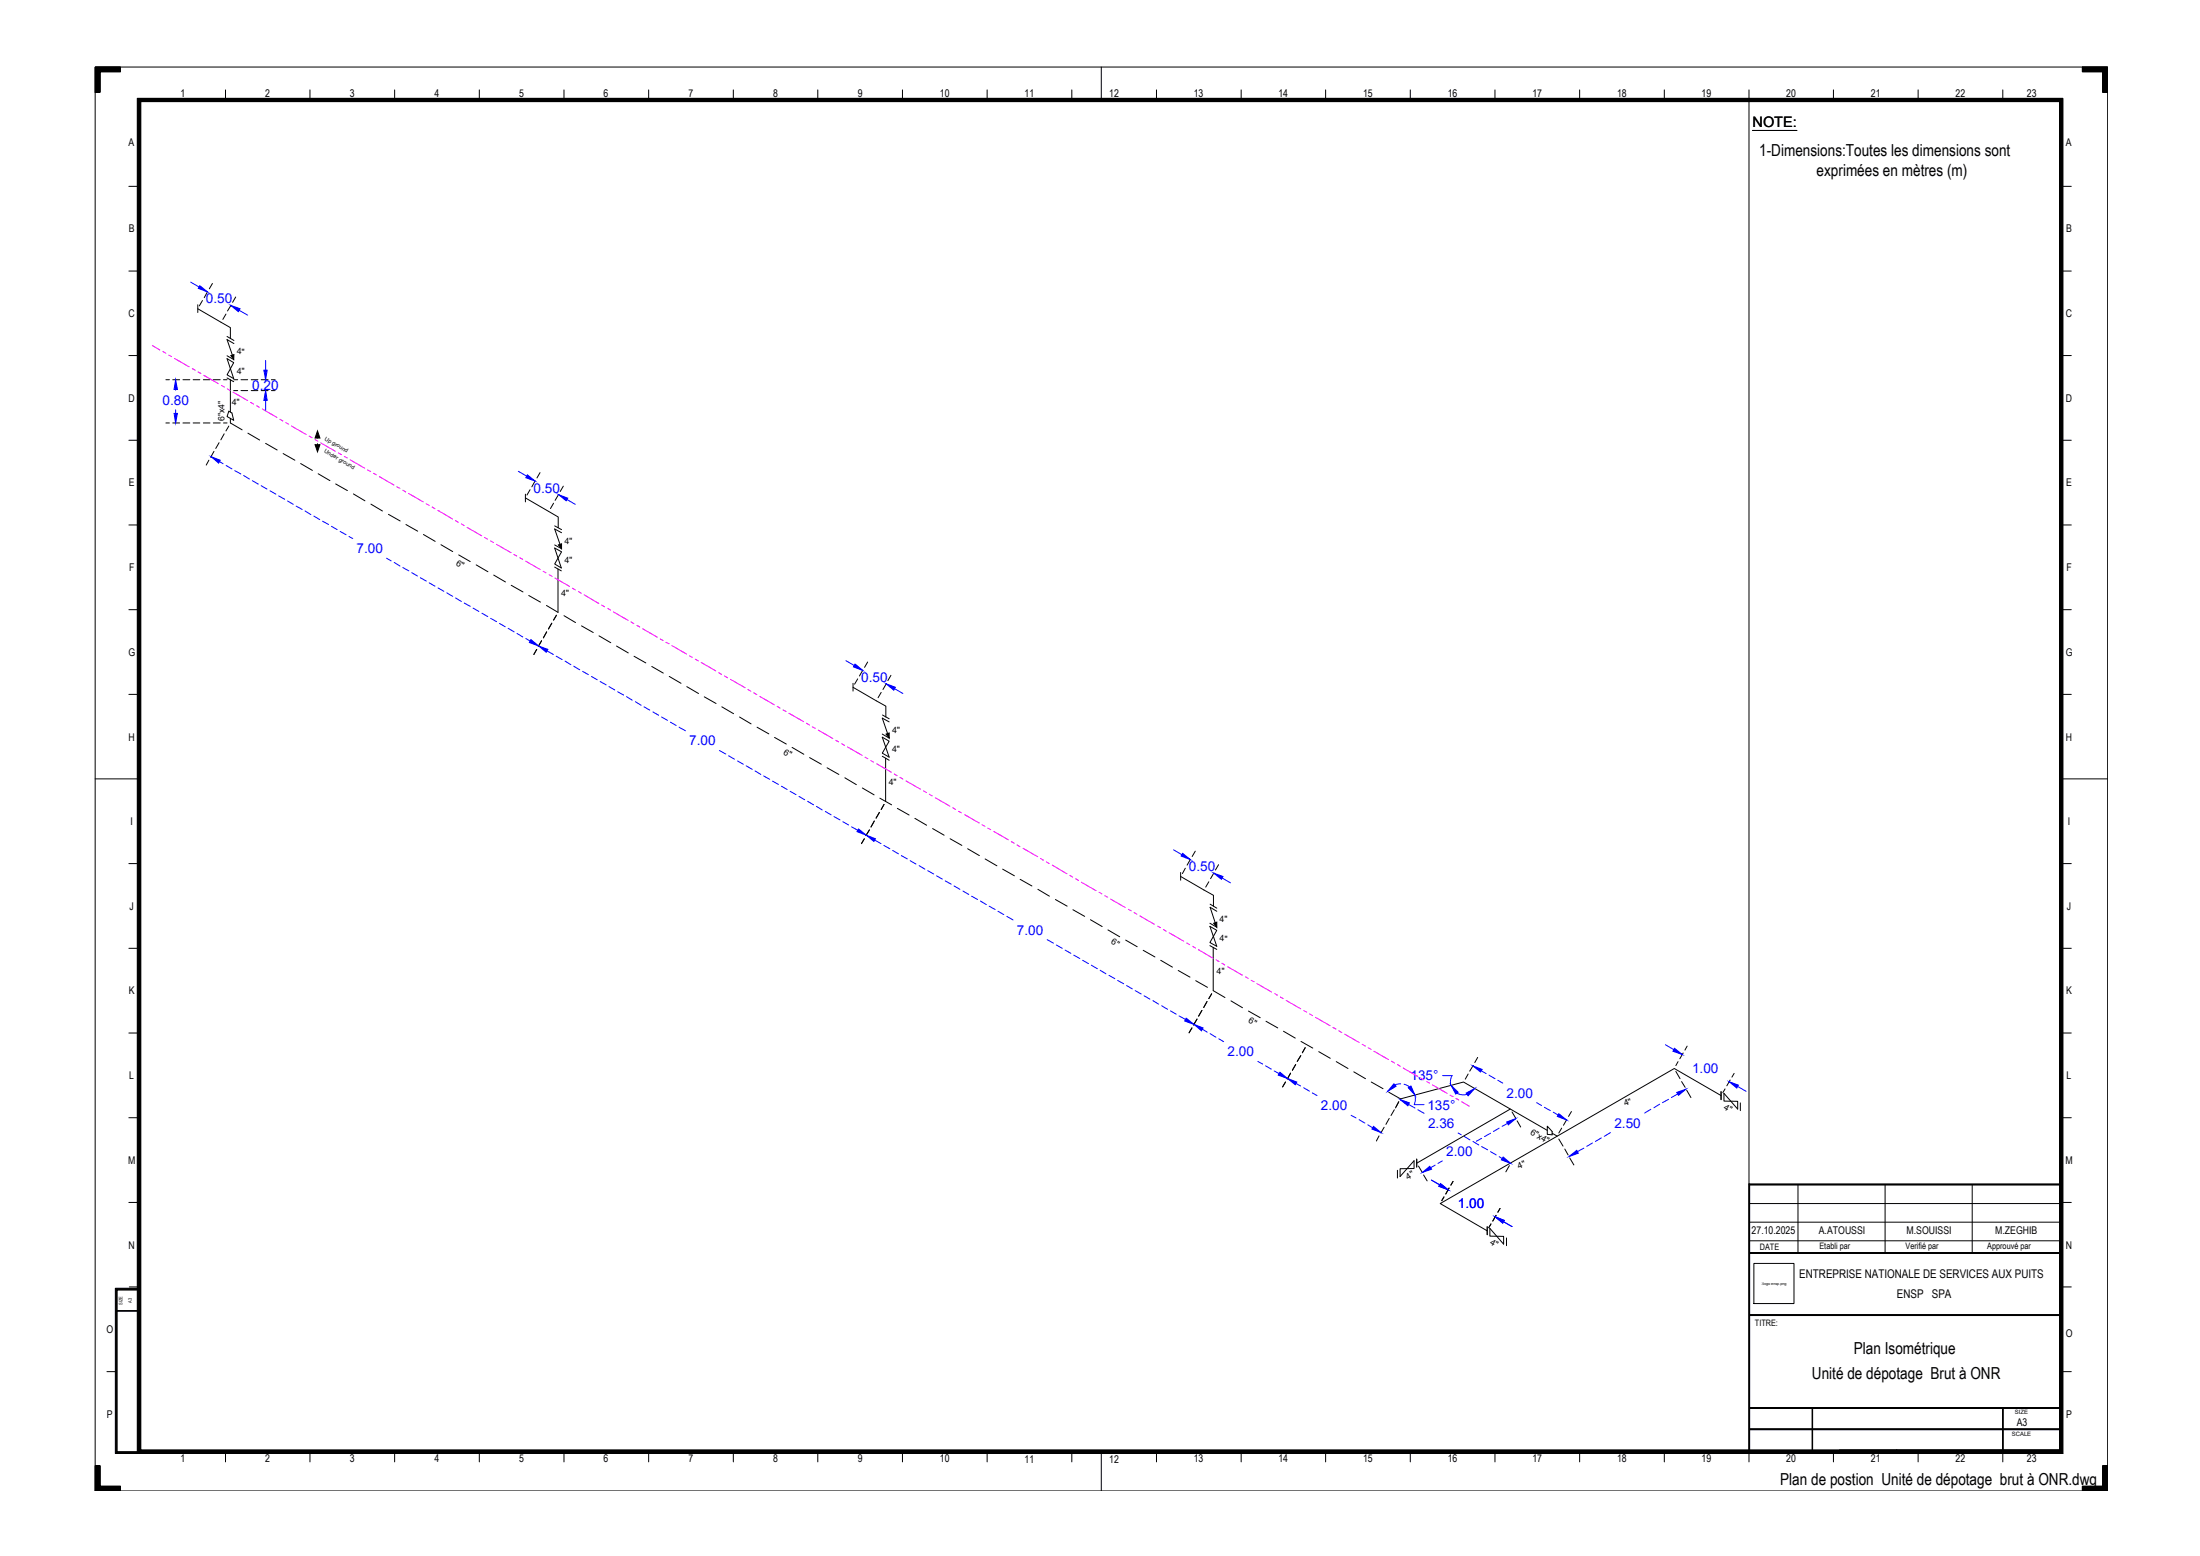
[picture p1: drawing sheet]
<svg xmlns="http://www.w3.org/2000/svg" width="420mm" height="297mm" viewBox="0 0 420 297" stroke-linecap="round" stroke-linejoin="round" font-family="sans-serif">
<!-- layer: 0 -->
<g fill="none" stroke="#000" stroke-width=".19">
<path d="M334 18.8v207.2M37.8 58.9l6.2 3.6v2.1M37.8 58.2v1.5M38.7 57.4l-.6 1M39.6 55.7l-.6 1.1M40.6 54.1l-.6 1M43.2 60l-.6 1M44.1 58.3l-.7 1.1M45 56.7l-.6 1M31.7 72.5h.7M33 72.5h1.3M34.9 72.5h1.4"/>
<path d="M36.9 72.5h1.3M38.8 72.5h1.3M40.7 72.5h1.4M42.7 72.5h.7M43.4 68.5l1.2 3.8-1.2-.7 1.2-2.4zM43.4 67.9l1.2 .7M43.4 72.2l1.2 .7M43.4 64.2l1.3 .8M43.7 78.5l.6 .3 .3 1.4-1.2-.7zM44 79.9v.8l2.2 1.4M44 72.5v6.2M44.6 72.5h.8"/>
<path d="M44.6 74.6h.8M44.7 65.6l-1.3-.8 1 3M46 72.5h1.3M46 74.6h1.3M48 72.5h1.2M48 74.6h1.2M49.9 72.5h1.3M49.9 74.6h1.3M51.8 72.5h.7M51.8 74.6h.7M31.7 80.7h.7M33 80.7h1.3"/>
<path d="M34.9 80.7h1.4M36.9 80.7h1.3M38.8 80.7h1.3M39.9 87.9l-.5 .9M40.7 80.7h1.4M40.9 86.2l-.7 1.1M41.8 84.5l-.6 1.1M42.7 80.7h.7M42.8 82.8l-.6 1.2M43.7 81.3l-.5 1M47.3 82.7l2.3 1.3M50.7 84.6l2.2 1.3"/>
<path d="M54.1 86.6l2.2 1.3M57.4 88.5l2.3 1.3M60.6 83.6h.1M60.6 84.9h.1M60.8 90.4l2.2 1.4M64.1 92.4l2.3 1.3M67.5 94.3l2.2 1.3M70.8 96.2l2.2 1.4M74.2 98.2l2.2 1.3M100.3 95.1l6.3 3.6v2M100.3 94.3v1.5M101.2 93.5l-.6 1"/>
<path d="M102.2 91.8l-.6 1.1M103.1 90.2l-.6 1M105.7 96.1l-.6 1M106.7 94.4l-.7 1.1M107.6 92.8l-.6 1M77.5 100.1l2.3 1.3M80.9 102l2.2 1.3M84.2 104l2.3 1.3M87.6 105.9l2.2 1.3M90.9 107.8l2.3 1.3M94.3 109.8l2.2 1.3M97.6 111.7l2.3 1.3"/>
<path d="M101 113.7l2.2 1.2M105.4 119l-.7 1.1M105.9 104.6l1.3 .7-1.3 2.4 1.3 .7zM105.9 104l1.3 .7M105.9 108.3l1.3 .7M105.9 100.4l1.3 .7M106.3 117.4l-.6 1M106.6 108.6v8.3l-2.2-1.3M107.2 101.7l-1.3-.7 1 2.9M107.7 117.5l2.2 1.3M111.1 119.5l2.2 1.2M102.5 124l-.5 .9"/>
<path d="M103.4 122.3l-.6 1.1M104.4 120.6l-.6 1.2M114.4 121.4l2.2 1.3M117.7 123.3l2.3 1.3M121.1 125.3l2.2 1.2M124.5 127.2l2.2 1.3M127.8 129.1l2.3 1.3M131.2 131.1l2.2 1.3M134.5 133l2.3 1.3M137.9 134.9l2.2 1.3M141.2 136.9l2.2 1.3M144.6 138.8l2.2 1.3"/>
<path d="M162.9 131.2l6.3 3.6v2.1M162.9 130.4v1.5M163.8 129.6l-.6 1M164.8 127.9l-.7 1.1M165.7 126.4l-.6 1M168.3 132.2l-.6 1M168.5 136.5l1.3 .7M169.3 130.5l-.7 1.1M169.8 137.8l-1.3-.7 1 3M170.2 128.9l-.6 1M147.9 140.8l2.3 1.2M151.3 142.7l2.2 1.3"/>
<path d="M154.6 144.6l2.3 1.3M158 146.6l2.2 1.2M161.3 148.5l2.2 1.3M164.7 150.4l2.2 1.3M166 158.4l-.6 1.1M167 156.7l-.7 1.2M168 155.1l-.7 1.1M168 152.4l2.3 1.2M168.5 140.7l1.3 3.8-1.3-.7 1.3-2.3zM168.5 140.1l1.3 .8M168.5 144.4l1.3 .7M168.8 153.6l-.5 .9"/>
<path d="M169.1 144.8v8.2M171.4 154.3l2.2 1.3M174.7 156.2l2.3 1.3M178.1 158.2l2.2 1.2M165.1 160.1l-.6 1M181.5 160.1l2.2 1.3M184.8 162l2.2 1.3M188.1 164l2.3 1.3M191.5 165.9l2.2 1.3M194.8 167.9l2.3 1.2M198.2 169.8l2.2 1.3M201.6 171.7l2.2 1.3"/>
<path d="M204.9 173.7l2.3 1.2M208.3 175.6l2.2 1.3M211.6 177.5l2.2 1.3M215 179.5l2.2 1.2M225.5 167.3l6.2 3.6v2.1M225.5 166.6v1.4M226.4 165.7l-.6 1.1M227.3 164.1l-.6 1.1M228.3 162.5l-.6 1M230.9 168.3l-.6 1M231.1 176.8l1.3 3.9-1.3-.8 1.3-2.3zM231.1 176.2l1.3 .8"/>
<path d="M231.1 172.6l1.3 .8M231.8 166.6l-.6 1.1M232.4 174l-1.3-.8 1 3M232.7 165.1l-.6 1M218.3 181.4l2.3 1.3M221.7 183.3l2.2 1.3M225 185.3l2.3 1.2M227.6 196.2l-.5 1M228.4 187.2l2.2 1.3M228.6 194.5l-.7 1.2M229.5 192.9l-.6 1.1M230.5 191.2l-.6 1.1"/>
<path d="M231.1 180.5l1.3 .7M231.4 189.7l-.5 .9M231.7 180.9v8.2l2.2 1.3M235.1 191.1l2.2 1.3M238.4 193l2.3 1.3M241.8 195l2.2 1.2M245.1 196.9l2.3 1.3M248.5 198.8l2.2 1.3M249.3 200l-.6 1M322.2 199.7l-.4 .8M245.5 206.6l-.5 .9M245.8 206l.7-1.1-.7 1.1"/>
<path d="M247.5 203.2l-.7 1.1M248.4 201.5l-.7 1.1M251.9 200.8l2.2 1.2M255.2 202.7l2.2 1.3M258.5 204.6l2.3 1.3M261.9 206.6l2.2 1.2M263.4 216.8l-.5 1M264.3 215.2l-.6 1.1M265.2 208.5l2.3 1.3 12-3.2 16 9.2M265.3 213.5l-.6 1.1M266.3 211.9l-.6 1.1M266.6 211.3l.5-1-.6 1.2"/>
<path d="M280.4 205l-.6 1M281.4 203.4l-.7 1.1M282.2 201.9l-.5 .9M288.4 211.7l-17.8 10.4M288.8 212.3l.6 1.1M289.7 214l.7 1.2M295.5 215l.9 1v.6l-.9-.1zM297.4 216.9l-22.3 12.9 8.9 5.2M297.7 217.4l.8 1.4M298.3 215.4l-.6 .9M298.8 219.3l.7 1.2M299.2 213.7l-.6 1.1"/>
<path d="M300.1 212.2l-.5 .9M320.1 204.5l.8 1.4M320.5 202.7l-.4 .7M321.2 206.5l.6 1.1M321.5 201l-.7 1.1M322.1 208.1l.8 1.4M328.7 209.1l-8.9-5.1-22.4 12.9-1-.6M328.7 208.4v1.5M329.2 208.7v1.5h2.7v1.5zM329.5 207.9l-.5 .7M330.4 206.2l-.6 1.1M331.2 204.9l-.4 .7"/>
<path d="M332.4 210.5v1.5M266.9 223.4v1.5M267.4 223.1v1.5l2.7-3v1.5zM270.6 221.2v1.6M270.9 222.6l.7 1.1M271.9 224.3l.7 1.1M275.8 228.5l-.4 .7M276.7 226.8l-.6 1.1M277.5 225.5l-.4 .7M284 234.2v1.5M284.5 234.5v1.5h2.7v1.5zM284.7 233.7l-.4 .7"/>
<path d="M285.7 232l-.6 1.1M286.5 230.7l-.4 .7M287.7 236.3v1.5M288.3 222.5l-.7 1.2M299.8 221l.8 1.4M335 241.2h7.6v7.6h-7.6z"/>
</g>
<g fill="none" stroke="#00f" stroke-width=".19">
<path d="M36.4 53.9l1.6 .9M45.7 59.2l1.6 1M33.5 74.4v.1M33.5 78.2v.7M50.7 68.8v1.9M50.7 76.4v1.9M41.9 88.1l.7 .4M43.2 88.9l1.1 .6M44.8 89.8l1.2 .7M46.5 90.8l1.1 .7M48.2 91.8l1.1 .6M49.9 92.7l1.1 .7"/>
<path d="M51.6 93.7l1.1 .6M53.2 94.7l1.2 .6M54.9 95.6l1.1 .7M56.6 96.6l1.1 .7M58.3 97.6l1.1 .6M60 98.5l1.1 .7M61.6 99.5l1.2 .6M99 90l1.6 .9M108.3 95.3l1.6 1M63.3 100.5l1.1 .6M65 101.4l1.1 .7M66.6 102.4l.8 .4"/>
<path d="M73.8 106.6l.9 .5M75.3 107.4l1.1 .6M76.9 108.3l1.2 .7M78.6 109.3l1.1 .7M80.3 110.3l1.1 .6M82 111.3l1.1 .6M83.7 112.2l1.1 .7M85.3 113.2l1.2 .6M87 114.1l1.1 .7M88.7 115.1l1.1 .7M90.4 116.1l1.1 .6M92 117.1l1.1 .6"/>
<path d="M93.7 118l1.1 .7M95.4 119l1.1 .6M97 119.9l1.2 .7M98.7 120.9l1.1 .7M100.4 121.9l.9 .5M104.5 124.3l1.2 .6M106.2 125.3l1.2 .6M107.9 126.2l1.1 .7M109.6 127.2l1.1 .7M111.3 128.2l1.1 .6M113 129.1l1.1 .7M114.6 130.1l1.2 .6"/>
<path d="M116.3 131.1l1.1 .6M118 132.1l1.1 .6M119.6 133l1.1 .7M121.3 134l1.1 .6M123 134.9l1.1 .7M124.7 135.9l1.1 .6M126.3 136.9l1.2 .6M128 137.9l1.1 .6M129.7 138.8l1.2 .7M161.6 126.1l1.6 1M170.8 131.5l1.6 .9M137.4 143.3l1.2 .6"/>
<path d="M139.2 144.3l1.1 .6M140.9 145.3l1.1 .6M142.5 146.2l1.2 .7M144.2 147.2l1.1 .6M145.9 148.1l1.1 .7M147.5 149.1l1.1 .6M149.2 150.1l1.1 .6M150.9 151.1l1.1 .6M152.6 152l1.1 .7M154.2 153l1.2 .6M155.9 153.9l1.1 .7M157.6 154.9l1.1 .6"/>
<path d="M159.3 155.9l1.1 .6M161 156.9l1.1 .6M162.6 157.8l1.2 .7M167.1 160.4l1.1 .7M168.8 161.4l1.1 .6M170.5 162.4l1.1 .6M172.1 163.3l1.2 .7M173.8 164.3l1.1 .6M175.5 165.2l1.1 .7M177.2 166.2l1.1 .6M178.9 167.2l1.1 .6M180.5 168.2l1.2 .6"/>
<path d="M182.2 169.1l1.1 .7M183.9 170.1l1.1 .6M185.6 171.1l1.1 .6M187.3 172l1.1 .7M188.9 173l1.1 .6M190.6 174l1.1 .6M192.3 174.9l1.2 .7M200 179.4l1.2 .7M224.1 162.2l1.6 1M233.4 167.6l1.6 .9M201.7 180.4l1.2 .6M203.4 181.4l1.1 .6"/>
<path d="M205.1 182.3l1.1 .7M206.8 183.3l1.1 .7M208.4 184.2l1.2 .7M210.1 185.2l1.1 .7M211.8 186.2l1.1 .6M213.5 187.2l1.1 .6M215.2 188.1l1.1 .7M216.8 189.1l1.1 .7M218.5 190.1l1.1 .6M220.2 191l1.1 .7M221.8 192l1.2 .7M223.5 193l1.1 .6"/>
<path d="M225.2 193.9l1.2 .7M229.6 196.5l1 .5M231.1 197.3l1.1 .7M232.8 198.3l.9 .6M318.1 199.4l1.6 1M240.2 202.6l.9 .5M241.7 203.5l1.1 .6M243.3 204.4l1 .5M247.5 206.8l.9 .5M249 207.7l1.1 .6M250.6 208.6l.9 .5M258 212.9l1 .5"/>
<path d="M259.6 213.8l1.1 .6M261.2 214.7l.9 .6M267.5 206.9l-1.1 .2M268.1 207l1.1 .5M269 210.8l1.2 .7M270.2 209l.1 1.1-.2 .8h1.9M270.8 211.9l1.2 .6M275.5 205.3h1.8M277.3 205.3l-.3 1.1 .1 .8M278.2 208.7l1.2 .3 .8-.1M278.5 216.3l.6 .3M279.6 216.9l1.1 .7"/>
<path d="M281.3 217.9l1.1 .7M282.9 204.4l.9 .5M283 218.9l1.1 .6M283 217.3l-1 .6M284.4 205.2l1.1 .7M284.7 219.9l1.1 .6M284.7 216.3l-1.2 .7M286.1 206.2l.9 .6M286.3 215.4l-1.1 .6M287.9 214.5l-1 .5M293.5 210.5l.9 .5M295 211.4l1.1 .6"/>
<path d="M296.6 212.3l1 .6M302.5 219.2l-1.2 .7M304.1 218.2l-1.1 .6M305.8 217.2l-1.1 .7M307.6 216.2l-1.2 .7M315.3 211.8l-1.2 .7M317 210.8l-1.1 .7M318.7 209.9l-1.2 .6M320.4 208.8l-1.2 .7M331.9 207.4l1.6 .9M273.4 225.3l1.6 .9M274.1 222.4l-.9 .5"/>
<path d="M275.4 221.6l-.8 .5M286.3 220.8l.6 .4M287.2 233.2l1.6 1"/>
</g>
<g fill="#00f" stroke="#00f" stroke-width=".19">
<path d="M33.5 72.5l.4 1.9h-.7z"/>
<path d="M33.2 78.9h.7l-.4 1.8z"/>
<path d="M40.3 87.2l1.8 .7-.3 .5z"/>
<path d="M101.4 122.1l1.5 1.2-1.8-.6z"/>
<path d="M102.9 123.3l1.7 .7-.3 .5z"/>
<path d="M164 158.3l1.5 1.1-1.8-.6z"/>
<path d="M165.5 159.4l1.7 .7-.3 .5z"/>
<path d="M226.5 194.4l1.5 1.2-1.8-.7z"/>
<path d="M262.3 215l1.5 1.2-1.8-.7z"/>
<path d="M245.9 205.9l1.8 .7-.3 .5z"/>
<path d="M297.7 212.6l1.5 1.2-1.8-.7z"/>
<path d="M281.3 203.5l1.8 .6-.3 .6z"/>
<path d="M299.6 220.8l1.5-1.2 .3 .5z"/>
<path d="M320.2 208.5l1.8-.6-1.4 1.2z"/>
<path d="M269 207.7l.5-.4 .7 1.8z"/>
<path d="M266.2 206.9l.4 .5-1.6 .9z"/>
<path d="M319.8 200.1l1.5 1.2-1.8-.6z"/>
<path d="M330.3 206.5l1.7 .7-.3 .5z"/>
<path d="M267.4 209.9l1.8 .6-.3 .6z"/>
<path d="M287.1 220.9l1.4 1.2-1.8-.7z"/>
<path d="M275.1 225.9l1.5 1.2-1.8-.6z"/>
<path d="M285.6 232.3l1.7 .7-.3 .5z"/>
<path d="M287.8 214.2l1.7-.7-1.4 1.2z"/>
<path d="M271.6 223.8l1.5-1.2 .3 .6z"/>
<path d="M277.1 207.2l1.4 1.3-.5 .3z"/>
<path d="M280 208.7l1.7-.9-1.3 1.4z"/>
<path d="M244.4 204.7l1.5 1.2-1.8-.7z"/>
<path d="M228 195.6l1.8 .6-.3 .6z"/>
<path d="M38.2 54.5l1.4 1.2-1.7-.7z"/>
<path d="M44.1 58.3l1.8 .6-.4 .6z"/>
<path d="M100.7 90.6l1.5 1.2-1.8-.6z"/>
<path d="M106.7 94.4l1.7 .7-.3 .5z"/>
<path d="M163.3 126.8l1.5 1.2-1.8-.7z"/>
<path d="M169.2 130.5l1.8 .7-.3 .6z"/>
<path d="M225.9 162.9l1.4 1.2-1.7-.7z"/>
<path d="M231.8 166.7l1.8 .6-.3 .6z"/>
<path d="M50.4 70.7h.6l-.3 1.8z"/>
<path d="M50.7 74.6l.3 1.8h-.6z"/>
</g>
<path d="M44.1 67.9l.6-.2-.1 .9zM60.6 82.3l.5 1.3h-.9zM60.2 84.9h.9l-.5 1.3zM106.7 104l.5-.2v.9zM169.2 140.1l.6-.2v1zM231.8 176.2l.6-.2v1z" fill="#000" stroke="#000" stroke-width=".19"/>
<!-- layer: BGEN -->
<g fill="none" stroke="#000" stroke-width=".19">
<path d="M18.2 12.8h384.3v271.8h-384.3zM23 13.6h-3.9l-.1 4v-4l4-.1h-4.1l-.1 4.1v-4.2l4.2-.1h-4.3l-.1 4.3v-4.3l4.4-.1h-4.4l-.1 4.4v-4.5l4.5-.1h-4.6l-.1 4.6v-4.7l4.7-.1h-4.8v4.8v-4.8h4.8v.9h-3.9v3.9h-.9M26.2 18.8h367.8v258.7h-367.8zM26.3 18.8h367.6v258.6h-367.6zM26.3 18.9h367.5v258.4h-367.5zM26.4 18.9h367.4v258.4h-367.4zM26.5 19h367.2v258.2h-367.2zM26.6 19.1h367v258h-367zM26.6 19.1h367v257.9h-367zM26.7 19.2h366.8v257.8h-366.8zM26.8 19.3h366.7v257.6h-366.7zM26.8 19.4h366.6v257.5h-366.6z"/>
<path d="M26.9 19.4h366.4v257.4h-366.4zM43.1 17.2v1.6M59.2 17.2v1.6M75.4 17.2v1.6M91.5 17.2v1.6M107.7 17.2v1.6M123.9 17.2v1.6M140.1 17.2v1.6M156.2 17.2v1.6M172.4 17.2v1.6M188.5 17.2v1.6M204.7 17.2v1.6"/>
<path d="M210.3 12.8v6.1M220.9 17.2v1.6M237 17.2v1.6M253.2 17.2v1.6M269.3 17.2v1.6M285.5 17.2v1.6M301.7 17.2v1.6M317.9 17.2v1.6M334 17.2v1.6M350.2 17.2v1.6M366.3 17.2v1.6M382.5 17.2v1.6"/>
<path d="M397.7 12.8v.9h3.9v3.9h.9v-4.8h-4.8h4.8v4.8l-.1-4.7h-4.7l4.6 .1v4.6l-.1-4.5h-4.5l4.4 .1v4.4v-4.3h-4.4h4.3v4.3l-.1-4.2h-4.2l4.1 .1v4.1l-.1-4h-4h3.9v4M24.6 35.6h1.6M334.7 24.9h8.5M394 35.6h1.6M24.6 51.7h1.6M394 51.7h1.6M24.6 67.9h1.6M394 67.9h1.6M24.6 84h1.6M394 84h1.6M24.6 100.2h1.6M24.6 116.4h1.6"/>
<path d="M394 100.2h1.6M394 116.4h1.6M24.6 132.6h1.6M394 132.6h1.6M18.2 148.7h8.1M393.9 148.7h8.6M24.6 164.9h1.6M394 164.9h1.6M24.6 181h1.6M24.6 197.2h1.6M394 181h1.6M394 197.2h1.6"/>
<path d="M24.6 213.4h1.6M394 213.4h1.6M24.6 229.5h1.6M334.1 226v50.8M334.2 229.8h59.1M334.2 226v50.8M334.2 226.1h59.1M334.2 226.2h59.1M334.2 233.3h59.1M334.2 236.9h59.1M334.2 239.1h59.1M334.2 239.2h59.1"/>
<path d="M334.2 239.3h59.1M343.4 226.2v12.9M360 226.2v12.9M376.7 226.2v12.9M394 229.5h1.6M22.4 250.3h3.8M22.4 250.2h3.8M24.7 245.7h1.6M26.2 246h-4.1v31.4h4.1M26.2 245.9h-4.2v31.6h4.2M26.2 246.1h-4v31.2h4M26.2 246.2h-3.9v31h3.9"/>
<path d="M26.2 246.3h-3.8v30.8h3.8M334.2 251h59.1M334.2 251.1h59.1M394 245.7h1.6M19.1 279.8v4h3.9h-4l-.1-4v4.1l4.1 .1h-4.2l-.1-4.2v4.3l4.3 .1h-4.4v-4.4v4.4l4.4 .1h-4.5l-.1-4.5v4.6l4.6 .1h-4.7l-.1-4.7v4.8h4.8h-4.8v-4.8h.9v3.9h3.9v.9M20.4 261.8h1.6M43.1 277.5v1.6M59.2 277.5v1.6M75.4 277.5v1.6M91.5 277.5v1.6M107.7 277.5v1.6M123.9 277.5v1.6"/>
<path d="M140.1 277.5v1.6M156.2 277.5v1.6M172.4 277.5v1.6M188.5 277.5v1.6M204.7 277.5v1.6M210.3 277.4v7.2M220.9 277.5v1.6M237 277.5v1.6M253.2 277.5v1.6M269.3 277.5v1.6M285.5 277.5v1.6M301.7 277.5v1.6"/>
<path d="M317.9 277.5v1.6M334 276.8v-50.8h59.3v50.8h-42M334 277.5v1.6M334.2 272.8h59.1v.1h-59.1M334.2 268.7h59.1M334.2 268.8h59.1M334.2 272.8h59.1M334.2 272.9h59.1M346.1 268.9v3.9M346.1 272.9v3.9M350.2 277.5v1.6M362.2 276.8h.1"/>
<path d="M366.3 277.5v1.6M382.5 276.8v-3.9v3.9M382.5 272.8v-3.9v3.9M382.5 277.5v1.6M382.5 268.9v3.9M382.5 272.9v3.9M394 261.8h1.6M402.5 279.8h-.9v3.9h-3.9v.9h4.8v-4.8v4.8h-4.8l4.7-.1v-4.7l-.1 4.6h-4.6l4.5-.1v-4.5l-.1 4.4h-4.4h4.4v-4.4l-.1 4.3h-4.3l4.2-.1v-4.2l-.1 4.1h-4.1l4-.1v-4l-.1 4h-3.9"/>
</g>
<!-- layer: 0 -->
<g fill="none" stroke="#f0f" stroke-width=".19">
<path d="M29.1 66l1.4 .8M31.1 67.1l.6 .4M32.2 67.8l.6 .3M33.3 68.4l2.8 1.6M36.7 70.4l.6 .3M37.8 71l.6 .3M38.9 71.6l2.8 1.7M42.3 73.6l.6 .3M43.4 74.2l.6 .4M44.5 74.9l2.8 1.6M47.9 76.8l.5 .3M49 77.4l.5 .4"/>
<path d="M50.1 78.1l2.8 1.6M53.4 80l.6 .4M54.6 80.7l.5 .3M55.7 81.3l2.8 1.6M59 83.2l.6 .4M60.2 83.9l.5 .3M61.3 84.6l2.8 1.6M64.6 86.5l.6 .3M65.8 87.1l.5 .3M66.9 87.8l2.8 1.6M70.2 89.7l.6 .3M71.3 90.4l.6 .2"/>
<path d="M72.4 91l2.8 1.6M75.8 92.9l.6 .3M76.9 93.6l.6 .3M78 94.2l2.8 1.6M81.4 96.2l.6 .3M82.5 96.8l.6 .3M83.6 97.4l2.8 1.7M87 99.4l.5 .3M88.1 100l.6 .3M89.2 100.7l2.8 1.6M92.6 102.6l.5 .3M93.7 103.3l.5 .3"/>
<path d="M94.8 103.9l2.8 1.6M98.1 105.8l.6 .3M99.3 106.5l.5 .3M100.4 107.1l2.8 1.6M103.7 109.1l.6 .3M104.9 109.7l.5 .3M106 110.3l2.8 1.6M109.3 112.3l.6 .3M110.5 112.9l.5 .4M111.6 113.6l2.8 1.6M114.9 115.5l.6 .3M116 116.1l.6 .4"/>
<path d="M117.2 116.8l2.7 1.6M120.5 118.7l.5 .4M121.6 119.4l.6 .3M122.7 120l2.8 1.6M126.1 122l.5 .3M127.2 122.6l.6 .3M128.3 123.2l2.8 1.7M131.7 125.2l.5 .3M132.8 125.8l.6 .4M133.9 126.5l2.8 1.6M137.3 128.4l.5 .3M138.4 129l.6 .4"/>
<path d="M139.5 129.7l2.8 1.6M142.8 131.6l.6 .4M143.9 132.3l.6 .3M145.1 132.9l2.8 1.6M148.4 134.8l.6 .4M149.5 135.5l.6 .3M150.7 136.2l2.8 1.6M154 138.1l.6 .3M155.1 138.7l.6 .3M156.3 139.4l2.8 1.6M159.6 141.3l.6 .3M160.7 142l.6 .3"/>
<path d="M161.9 142.6l2.7 1.6M165.2 144.5l.5 .3M166.3 145.2l.5 .3M167.4 145.8l2.8 1.6M170.8 147.8l.5 .3M171.9 148.4l.5 .3M173 149.1l2.8 1.6M176.4 151l.5 .3M177.5 151.6l.5 .3M178.6 152.3l2.8 1.6M182 154.2l.5 .3M183.1 154.9l.5 .3"/>
<path d="M184.2 155.5l2.8 1.6M187.6 157.5l.5 .2M188.7 158.1l.5 .3M189.8 158.7l2.8 1.6M193.1 160.7l.6 .3M194.2 161.3l.6 .3M195.4 161.9l2.8 1.6M198.7 163.9l.6 .3M199.8 164.5l.6 .4M201 165.2l2.8 1.6M204.3 167.1l.6 .3M205.4 167.7l.6 .4"/>
<path d="M206.5 168.4l2.8 1.6M209.9 170.3l.6 .4M211 171l.6 .3M212.1 171.6l2.8 1.6M215.5 173.6l.5 .3M216.6 174.2l.5 .3M217.7 174.9l2.8 1.6M221.1 176.8l.5 .3M222.2 177.4l.5 .4M223.3 178.1l2.8 1.6M226.7 180l.5 .4M227.8 180.7l.5 .3"/>
<path d="M228.9 181.3l2.8 1.6M232.3 183.2l.5 .4M233.4 183.9l.5 .3M234.5 184.5l2.8 1.7M237.8 186.5l.6 .3M238.9 187.1l.6 .3M240 187.8l2.8 1.6M243.4 189.7l.6 .3M244.5 190.3l.6 .3M245.6 191l2.8 1.6M249 192.9l.6 .3M250.1 193.6l.6 .3"/>
<path d="M251.2 194.2l2.8 1.6M254.6 196.1l.6 .3M255.7 196.8l.6 .3M256.8 197.4l2.8 1.6M260.2 199.4l.5 .3M261.3 200l.5 .3M262.4 200.7l2.8 1.6M265.7 202.6l.6 .3M266.9 203.2l.5 .4M268 203.9l2.8 1.6M271.3 205.8l.6 .3M272.5 206.5l.5 .3"/>
<path d="M273.6 207.1l2.8 1.6M276.9 209.1l.6 .3M278.1 209.7l.5 .3M279.2 210.3l1.4 .9"/>
</g>
<g font-size="3.2">
<text x="336" y="29.7">1-Dimensions:Toutes les dimensions sont</text>
<text x="346.9" y="33.5">exprimées en mètres (m)</text>
<text x="346" y="263.2">Unité de dépotage Brut à ONR</text>
<text x="354" y="258.5">Plan Isométrique</text>
<text x="340" y="283.5">Plan de postion Unité de dépotage brut à ONR.dwg</text>
</g>
<text font-size="2.8" x="334.7" y="24.3">NOTE:</text>
<g font-size="2.6" fill="#00f">
<text x="39.3" y="57.9">0.50</text>
<text x="31" y="77.3">0.80</text>
<text x="48.2" y="74.4">0.20</text>
<text x="101.9" y="94">0.50</text>
<text x="68.1" y="105.6">7.00</text>
<text x="164.5" y="130.2">0.50</text>
<text x="131.6" y="142.3">7.00</text>
<text x="227" y="166.3">0.50</text>
<text x="194.2" y="178.4">7.00</text>
<text x="234.5" y="201.6">2.00</text>
<text x="269.4" y="206.3">135°</text>
<text x="287.7" y="209.6">2.00</text>
<text x="323.1" y="204.8">1.00</text>
<text x="252.3" y="211.9">2.00</text>
<text x="272.6" y="211.8">135°</text>
<text x="272.7" y="215.3">2.36</text>
<text x="308.3" y="215.3">2.50</text>
<text x="276.2" y="220.7">2.00</text>
<text x="278.4" y="230.6">1.00</text>
</g>
<g font-size="2.3">
<text x="343.6" y="243.9">ENTREPRISE NATIONALE DE SERVICES AUX PUITS</text>
<text x="362.3" y="247.9">ENSP SPA</text>
</g>
<g font-size="2">
<text x="34.5" y="18.5">1</text>
<text x="50.6" y="18.5">2</text>
<text x="66.8" y="18.5">3</text>
<text x="83" y="18.5">4</text>
<text x="99.2" y="18.5">5</text>
<text x="115.3" y="18.5">6</text>
<text x="131.5" y="18.5">7</text>
<text x="147.6" y="18.5">8</text>
<text x="163.8" y="18.5">9</text>
<text x="179.5" y="18.5">10</text>
<text x="195.7" y="18.5">11</text>
<text x="211.9" y="18.5">12</text>
<text x="228" y="18.5">13</text>
<text x="244.2" y="18.5">14</text>
<text x="260.3" y="18.5">15</text>
<text x="276.5" y="18.5">16</text>
<text x="292.7" y="18.5">17</text>
<text x="308.8" y="18.5">18</text>
<text x="325" y="18.5">19</text>
<text x="341.1" y="18.5">20</text>
<text x="357.3" y="18.5">21</text>
<text x="373.5" y="18.5">22</text>
<text x="387.1" y="18.5">23</text>
<text x="24.6" y="27.9">A</text>
<text x="394.5" y="27.9">A</text>
<text x="24.6" y="44.4">B</text>
<text x="394.6" y="44.4">B</text>
<text x="24.6" y="60.6">C</text>
<text x="394.6" y="60.6">C</text>
<text x="24.6" y="76.7">D</text>
<text x="394.6" y="76.7">D</text>
<text x="24.6" y="92.9">E</text>
<text x="394.6" y="92.9">E</text>
<text x="24.7" y="109">F</text>
<text x="394.6" y="109">F</text>
<text x="24.5" y="125.2">G</text>
<text x="394.5" y="125.2">G</text>
<text x="24.6" y="141.4">H</text>
<text x="394.6" y="141.4">H</text>
<text x="24.9" y="157.5">I</text>
<text x="394.9" y="157.5">I</text>
<text x="24.7" y="173.7">J</text>
<text x="394.7" y="173.7">J</text>
<text x="24.6" y="189.8">K</text>
<text x="394.6" y="189.8">K</text>
<text x="24.7" y="206">L</text>
<text x="394.7" y="206">L</text>
<text x="24.5" y="222.2">M</text>
<text x="394.5" y="222.2">M</text>
<text x="24.6" y="238.4">N</text>
<text x="334.5" y="235.6">27.10.2025</text>
<text x="347.4" y="235.6">A.ATOUSSI</text>
<text x="364.1" y="235.6">M.SOUISSI</text>
<text x="381.1" y="235.6">M.ZEGHIB</text>
<text x="394.6" y="238.4">N</text>
<text x="20.3" y="254.5">O</text>
<text x="394.5" y="255.2">O</text>
<text x="20.4" y="270.7">P</text>
<text x="385.2" y="272.2">A3</text>
<text x="394.6" y="270.7">P</text>
<text x="34.5" y="279.1">1</text>
<text x="50.6" y="279.1">2</text>
<text x="66.8" y="279.1">3</text>
<text x="83" y="279.1">4</text>
<text x="99.2" y="279.1">5</text>
<text x="115.3" y="279.1">6</text>
<text x="131.5" y="279.1">7</text>
<text x="147.6" y="279.1">8</text>
<text x="163.8" y="279.1">9</text>
<text x="179.5" y="279.1">10</text>
<text x="195.7" y="279.2">11</text>
<text x="211.9" y="279.2">12</text>
<text x="228" y="279.1">13</text>
<text x="244.2" y="279.1">14</text>
<text x="260.3" y="279.1">15</text>
<text x="276.5" y="279.1">16</text>
<text x="292.7" y="279.1">17</text>
<text x="308.8" y="279.1">18</text>
<text x="325" y="279.1">19</text>
<text x="341.1" y="279.1">20</text>
<text x="357.3" y="279.1">21</text>
<text x="373.5" y="279.1">22</text>
<text x="387.1" y="279.1">23</text>
</g>
<g font-size="1.7">
<text x="45.2" y="67.7" transform="rotate(2 45.2 67.7)">4&quot;</text>
<text x="45.2" y="71.3" transform="rotate(2 45.2 71.3)">4&quot;</text>
<text x="44.3" y="77.2" transform="rotate(2 44.3 77.2)">4&quot;</text>
<text x="42.9" y="80.4" transform="rotate(-90 42.9 80.4)">6&quot;x4&quot;</text>
<text x="87" y="107.8" transform="rotate(29 87 107.8)">6&quot;</text>
<text x="107.8" y="103.8" transform="rotate(2 107.8 103.8)">4&quot;</text>
<text x="107.8" y="107.5" transform="rotate(2 107.8 107.5)">4&quot;</text>
<text x="107.2" y="113.8" transform="rotate(2 107.2 113.8)">4&quot;</text>
<text x="149.5" y="143.9" transform="rotate(30 149.5 143.9)">6&quot;</text>
<text x="170.4" y="143.6">4&quot;</text>
<text x="170.4" y="139.9" transform="rotate(2 170.4 139.9)">4&quot;</text>
<text x="169.7" y="149.9">4&quot;</text>
<text x="232.9" y="176">4&quot;</text>
<text x="232.9" y="179.7" transform="rotate(2 232.9 179.7)">4&quot;</text>
<text x="212.1" y="180.1" transform="rotate(30 212.1 180.1)">6&quot;</text>
<text x="232.3" y="186" transform="rotate(2 232.3 186)">4&quot;</text>
<text x="238.3" y="195.2" transform="rotate(29 238.3 195.2)">6&quot;</text>
<text x="310.4" y="211.2" transform="rotate(-20 310.4 211.2)">4&quot;</text>
<text x="329.1" y="211.6" transform="rotate(30 329.1 211.6)">4&quot;</text>
<text x="292.2" y="216.4" transform="rotate(30 292.2 216.4)">6&quot;x4&quot;</text>
<text x="268.9" y="225.2" transform="rotate(-29 268.9 225.2)">4&quot;</text>
<text x="290.1" y="223.1" transform="rotate(-22 290.1 223.1)">4&quot;</text>
<text x="284.5" y="237.4" transform="rotate(30 284.5 237.4)">4&quot;</text>
<text x="336.1" y="238.6">DATE</text>
<text x="347.5" y="238.4">Etabli par</text>
<text x="363.9" y="238.4">Verifié par</text>
<text x="379.5" y="238.4">Approuvé par</text>
<text x="335.2" y="253">TITRE:</text>
</g>
<g font-size="1.1">
<text x="61.9" y="83.9" transform="rotate(30 61.9 83.9)">Up ground</text>
<text x="61.8" y="86.3" transform="rotate(30 61.8 86.3)">Under ground</text>
<text x="384.2" y="274">SCALE</text>
<text x="384.8" y="270">SIZE</text>
</g>
<g font-size=".9">
<text x="23.4" y="249.1" transform="rotate(-90 23.4 249.1)">SIZE</text>
<text x="25.2" y="248.7" transform="rotate(-90 25.2 248.7)">A3</text>
</g>
<text font-size=".7" x="336.4" y="245.4">.\logo ensp.png</text>
</svg>
